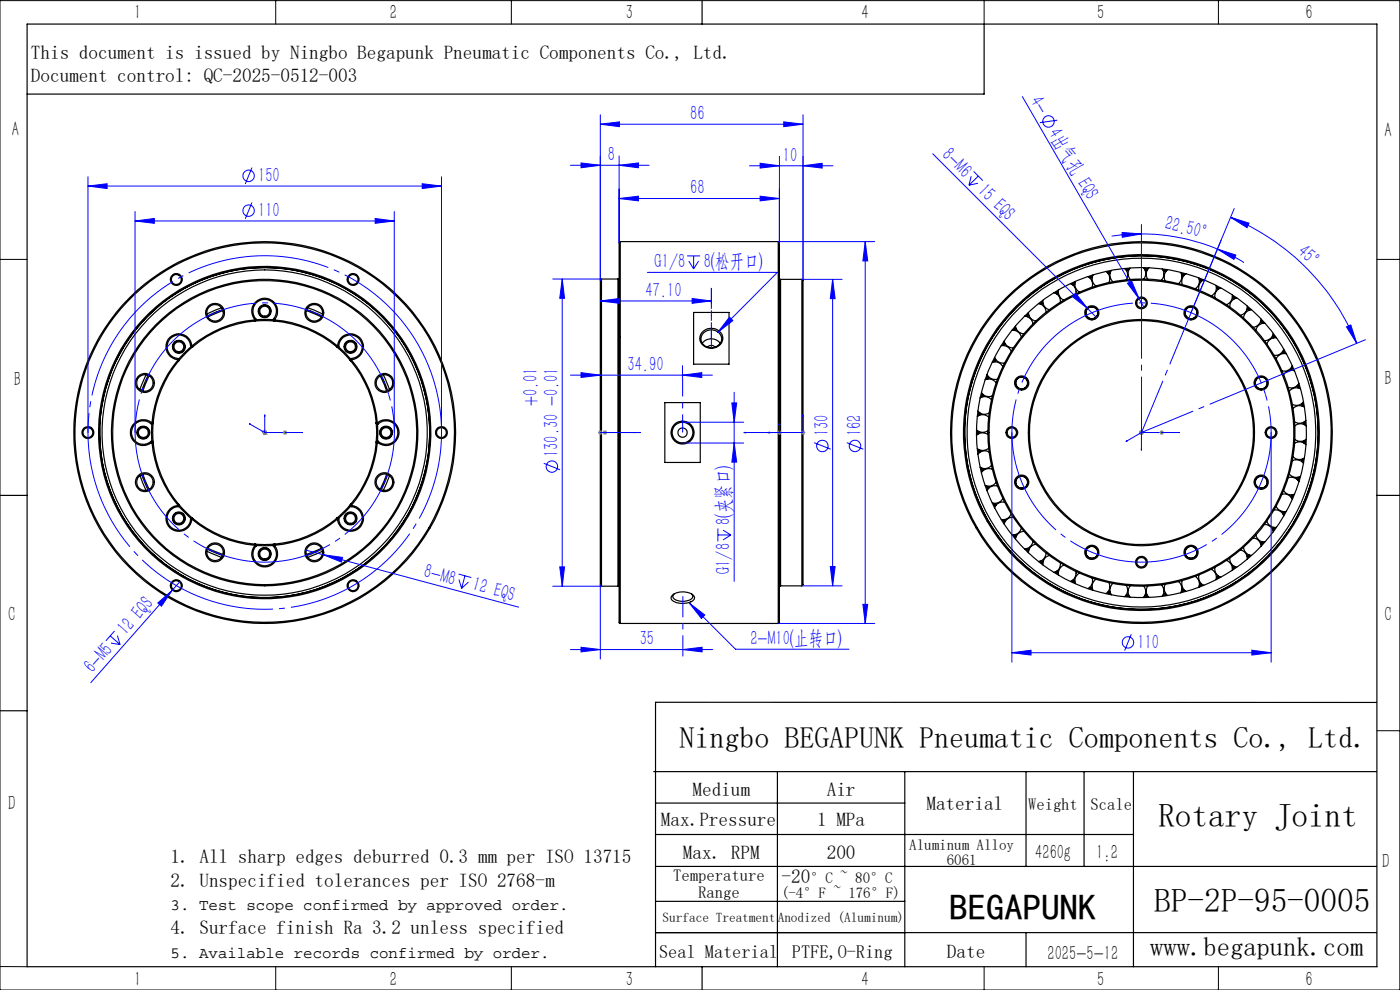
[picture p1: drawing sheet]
<svg xmlns="http://www.w3.org/2000/svg" width="297mm" height="210mm" viewBox="0 0 297 210" stroke-linecap="round" stroke-linejoin="round" font-family="sans-serif">
<g fill="none" stroke="#000" stroke-width=".25">
<path d="M5.8 5.1h286.3v200h-286.3zM148.9 .1v5M208.8 5.1v14.9h-203M127.6 59.2l-.2 .1v64.9l.2 .1M127.6 59.2v65.1M127.6 59.2h3.5M131.1 59.2l.2 .2M131.1 59.2v65.1M131.6 51.3l-.3 .2v80.6l.3 .1M131.6 51.3v80.9M131.6 51.3h33.5M165.1 51.3l.2 .2v80.6l-.2 .1"/>
<path d="M165.1 51.3v80.9M165.6 59.3l-.3 .2M165.6 59.3v65M165.6 59.3h4.5M170.1 59.3l.3 .2v64.6l-.3 .2M170.1 59.3v65M228.1 60l-.7 .3M228.1 59.7a1.81 1.81 0 0 0 .9 2.2M230.8 58.7a1.83 1.83 0 0 1 .9 2.2M231.7 58.9l-.4 .1M231.8 58.6l-.8 .2M231.9 58.3a1.79 1.79 0 0 0 .6 2.3"/>
<path d="M234.6 57.6a1.89 1.89 0 0 1 .7 2.3M235.5 57.9l-.4 .1M235.6 57.6l-.7 .2M235.8 57.4a1.86 1.86 0 0 0 .3 2.4M238.6 56.9a1.89 1.89 0 0 1 .3 2.4M239.4 57.4h-.4M239.5 57.1l-.7 .1M239.7 56.9a1.96 1.96 0 0 0 .1 2.4M242.6 56.8a1.85 1.85 0 0 1 0 2.4M242.7 57h.8M242.9 57.3h.5M243.7 56.8a1.92 1.92 0 0 0-.2 2.4"/>
<path d="M246.6 57a1.92 1.92 0 0 1-.2 2.5M246.7 57.3l.8 .1M246.8 57.6h.5M247.7 57.2a1.9 1.9 0 0 0-.5 2.4M250.5 57.8a1.83 1.83 0 0 1-.5 2.3M250.6 58.1l.8 .1M250.7 58.3l.4 .1M251.6 58.1a1.88 1.88 0 0 0-.8 2.3M254.3 58.9a2 2 0 0 1-.7 2.4M254.4 59.3l.7 .2M254.5 59.5l.4 .2M255.4 59.4a1.87 1.87 0 0 0-1 2.2"/>
<path d="M31 79.5l-1.3 3.1M31.4 79.6l-1.3 3.3M31.6 79.7l-1.3 3.2M37.7 76.3h.1M37.8 76.3a23.8 23.8 0 0 0-5.6 13.4M37.8 76.3l.1 .2M37.9 76.1l.1 .1v.3M37.9 76.1l-.2 .2M37.9 76.5a24.4 24.4 0 0 0-5.4 13.1M38 76.5h-.1M40.4 73.5l.2 .2 .3-.1M40.4 73.5a2.5 2.5 0 0 0-2.5-2.4 2.5 2.5 0 0 0-2.5 2.4 2.5 2.5 0 0 0 2.5 2.6"/>
<path d="M40.5 73.6l-2.5 2.5M40.7 73.3v.1M40.7 73.3a2.76 2.76 0 0 0-2.9-2.5 2.76 2.76 0 0 0-2.6 2.7 2.76 2.76 0 0 0 2.5 2.8M40.7 73.3l-.3 .2M40.7 73.4l.3 .1M40.9 73.6l-2.9 2.9M41 73.5l-.1 .1M47 65.3l-3.1 1.3M47.2 65.7l-3.2 1.3M47.3 65.9l-3.2 1.3M54 68.1a23.4 23.4 0 0 0-13 5.4M54 67.8l.1 .1"/>
<path d="M54 67.8a2.76 2.76 0 0 1 .3-3.8 2.76 2.76 0 0 1 3.7 0 2.76 2.76 0 0 1 .3 3.8M54 68.1h.1M54.1 67.9a24 24 0 0 0-13.4 5.5M54.1 67.9l-.1 .2M54.1 68.1h4.1M54.3 67.7l-.2 .4M54.3 67.7a2.51 2.51 0 0 1 .1-3.5 2.51 2.51 0 0 1 3.5 0 2.51 2.51 0 0 1 .1 3.5M54.3 67.7l-.3 .1M54.4 67.8h3.6M58 67.7v.2l.2 .2M58 67.7l.3 .1M58.2 68.1h.1"/>
<path d="M58.2 67.9l.1 .2M58.2 67.9a24 24 0 0 1 13.4 5.5M58.3 67.8l-.1 .1M58.3 68.1a23.7 23.7 0 0 1 13.1 5.4M65 65.9l3.2 1.3M65.1 65.7l3.2 1.3M65.3 65.3l3.1 1.3M71.4 73.5v.1M71.4 73.6l2.9 2.9M71.6 73.4l-.2 .1M71.6 73.3v.1M71.6 73.3a2.76 2.76 0 0 1 2.8-2.5 2.76 2.76 0 0 1 2.7 2.7 2.76 2.76 0 0 1-2.5 2.8"/>
<path d="M71.6 73.3l.3 .2M71.8 73.6l2.5 2.5M71.9 73.5l-.2 .2-.3-.1M71.9 73.5a2.5 2.5 0 0 1 2.5-2.4 2.5 2.5 0 0 1 2.5 2.4 2.5 2.5 0 0 1-2.5 2.6M74.3 76.5h.1M74.4 76.5a23.7 23.7 0 0 1 5.4 13.1M74.4 76.1l-.1 .1v.3M74.4 76.1l.2 .2M74.5 76.3l-.1 .2M74.5 76.3a24 24 0 0 1 5.5 13.4M74.6 76.3h-.1M80.7 79.7l1.3 3.2"/>
<path d="M80.9 79.6l1.3 3.3M81.3 79.5l1.3 3.1M147.1 66.3h7.6v10.9h-7.6zM148.9 70.6a2.5 2.5 0 0 1 2.7-.9 2.5 2.5 0 0 1 1.8 2.2 2.5 2.5 0 0 1-2.5 2 2.5 2.5 0 0 1-2.5-2l.2-.9zM149 72.8a2.36 2.36 0 0 1 3.8 0M149.2 73.1a2.26 2.26 0 0 0 2.4 .6 2.26 2.26 0 0 0 1.5-1.9 2.25 2.25 0 0 0-2.2-1.8 2.25 2.25 0 0 0-2.2 1.8l.2 .8 .3 .5M150.1 73.6a1.11 1.11 0 0 1 1.6 0M209.4 79.5a1.9 1.9 0 0 0 2.2 .9M209.5 79.7l-.2 .7M209.7 79.9l-.1 .5M210.5 76.8a1.8 1.8 0 0 1 2.2 1M211 75.8a1.89 1.89 0 0 0 2.1 1.2"/>
<path d="M211.1 76.1l-.3 .7M211.3 76.3l-.2 .5M212.4 73.3a1.91 1.91 0 0 1 2.1 1.2M213 72.3a1.91 1.91 0 0 0 2 1.5M213.1 72.7l-.4 .6M213.3 72.9l-.3 .4M214.7 70.1a1.9 1.9 0 0 1 2 1.4M215.4 69.2a1.89 1.89 0 0 0 1.8 1.6M215.5 69.5l-.5 .6M215.6 69.7l-.3 .4M217.3 67.1a1.89 1.89 0 0 1 1.8 1.6M218.2 66.3a1.9 1.9 0 0 0 1.5 1.8"/>
<path d="M218.2 66.6l-.5 .5M218.3 66.8l-.4 .4M220.3 64.4a1.9 1.9 0 0 1 1.6 1.8M221.2 63.7a1.86 1.86 0 0 0 1.4 2M221.2 64l-.6 .5M221.3 64.3l-.4 .3M223.6 62.1a1.91 1.91 0 0 1 1.4 2M224.5 62.1l-.4 .2M224.5 61.8l-.6 .4M224.6 61.5a1.86 1.86 0 0 0 1.1 2.1M227.1 60.2a1.92 1.92 0 0 1 1.1 2.1M228 60.3l-.4 .2"/>
<path d="M258 60.5a1.92 1.92 0 0 1-1 2.3M258 60.8l.7 .4M258.1 61.1l.3 .2M259 61.1a1.79 1.79 0 0 0-1.3 2M261.4 62.5v.4M261.4 62.9a1.88 1.88 0 0 1-1.2 1.7M261.4 63.1l.4 .3M261.4 62.9l.7 .4M262.4 63.2a1.84 1.84 0 0 0-1.5 1.9M264.5 65.5l.4 .4M264.6 64.9a1.86 1.86 0 0 1-1.4 2M264.6 65.3l.6 .4"/>
<path d="M265.5 65.7a1.89 1.89 0 0 0-1.7 1.7M267.4 68.3l.3 .3M267.5 68l.5 .5M267.5 67.7a1.89 1.89 0 0 1-1.6 1.7M268.3 68.5a1.91 1.91 0 0 0-1.9 1.6M269.9 71.3l.3 .4M270.1 71l.4 .6M270.1 70.7a1.85 1.85 0 0 1-1.8 1.6M270.8 71.6a1.88 1.88 0 0 0-2.1 1.3M272.1 74.6l.2 .4M272.2 74.4l.4 .6M272.3 74a1.86 1.86 0 0 1-2 1.4"/>
<path d="M272.9 75.1a1.89 1.89 0 0 0-2.2 1M273.8 78.1l.2 .5M274 77.9l.3 .7M274.1 77.6a1.88 1.88 0 0 1-2.1 1.1M274.6 78.7a1.92 1.92 0 0 0-2.3 .8M32.1 89.9a2.5 2.5 0 0 0-3.5 .1 2.5 2.5 0 0 0 0 3.5 2.5 2.5 0 0 0 3.5 .1M32.1 89.9h.1M32.1 93.6l.4 .1v.1M32.1 93.6v.3M32.1 93.6h.1M32.1 89.6l.1 .1M32.1 89.6a2.75 2.75 0 0 0-3.7 .3 2.75 2.75 0 0 0 0 3.7 2.75 2.75 0 0 0 3.7 .3"/>
<path d="M32.1 89.6v.3M32.2 89.9v3.6M32.2 93.8a23.7 23.7 0 0 0 5.6 13.4M32.2 93.8l.3 .1M32.2 93.8l-.1 .1M32.5 93.9a24.1 24.1 0 0 0 5.4 13.1M32.5 89.6l-.3 .1M32.5 89.7l-.2 .2h-.2M32.5 89.7v4.1M32.5 89.6v.1M32.5 93.8v.1M79.8 93.9a23.4 23.4 0 0 1-5.4 13.1"/>
<path d="M79.8 89.6l.2 .1M79.8 89.7l.2 .2h.2M79.8 89.7v4.1M79.8 89.6v.1M79.8 93.8v.1M80 93.8l-.2 .1M80 93.8a24 24 0 0 1-5.5 13.4M80 93.8l.2 .1M80.1 89.9v3.6M80.2 89.6l-.2 .1M80.2 89.6a2.76 2.76 0 0 1 3.7 .3 2.76 2.76 0 0 1 0 3.8 2.76 2.76 0 0 1-3.7 .2M80.2 89.6v.3"/>
<path d="M80.2 93.6l-.4 .2M80.2 89.9a2.5 2.5 0 0 1 3.5 .1 2.5 2.5 0 0 1 0 3.5 2.5 2.5 0 0 1-3.5 .1M80.2 93.6v.3M141 85.4h7.6v12.7h-7.6zM207.2 91.2a1.85 1.85 0 0 0 2.4 .1M207.3 88.3a1.91 1.91 0 0 1 2.4 .2M207.4 91.4v.7M207.4 87.2a1.83 1.83 0 0 0 2.4 .4M207.6 95.3l.1 .8M207.6 91.5v.5M207.7 87.4l-.1 .8M207.9 95.5v.4"/>
<path d="M207.9 87.6v.4M207.9 84.4a1.84 1.84 0 0 1 2.4 .4M208.2 83.3a1.79 1.79 0 0 0 2.3 .7M208.2 99.3l.2 .7M208.4 83.5l-.2 .8M208.5 99.3l.1 .5M208.6 83.7l-.1 .5M209 80.5a1.89 1.89 0 0 1 2.3 .7M209.6 92.2a1.91 1.91 0 0 0-2.4 .1M209.7 95.1a1.85 1.85 0 0 1-2.4 .1M209.8 95.9a1.83 1.83 0 0 0-2.4 .4M210.3 98.7a1.87 1.87 0 0 1-2.4 .4"/>
<path d="M210.5 99.5a1.85 1.85 0 0 0-2.3 .8M274.2 97.7a1.87 1.87 0 0 1 2.3 .6M274.3 96.9a1.85 1.85 0 0 0 2.4 .2M274.6 94a1.83 1.83 0 0 1 2.4 .3M274.7 93.2a1.91 1.91 0 0 0 2.4 0M274.7 90.3a1.8 1.8 0 0 1 2.4 0M275.2 81.8l.1 .5M275.4 81.6l.2 .7M275.6 81.3a1.89 1.89 0 0 1-2.3 .9M275.9 82.5a1.86 1.86 0 0 0-2.4 .5M276.1 85.6l.1 .5M276.2 97.4l-.1 .5"/>
<path d="M276.3 85.5l.1 .7M276.4 97.3l-.1 .8M276.5 85.2a1.84 1.84 0 0 1-2.3 .6M276.6 89.6v.4M276.6 93.5v.5M276.7 86.4a1.8 1.8 0 0 0-2.4 .2M276.8 89.4l.1 .8M276.9 93.4l-.1 .7M277 89.2a1.89 1.89 0 0 1-2.4 .3M0 105.1h5.8M29.7 100.9l1.3 3.1M30.1 100.7l1.3 3.2"/>
<path d="M30.3 100.6l1.3 3.2M37.7 107.2a2.76 2.76 0 0 0-2.5 2.9 2.76 2.76 0 0 0 2.6 2.6 2.76 2.76 0 0 0 2.9-2.5M37.7 107.2l.2 .2M37.8 107.2h-.1M37.9 107.4a2.51 2.51 0 0 0-2.5 2.6 2.51 2.51 0 0 0 2.5 2.5 2.51 2.51 0 0 0 2.5-2.4M37.9 107l-.1 .2M37.9 107l.1 .1M38 107.4l2.5 2.6M38 107.1v.2l-.1 .1M38 107.1l2.9 2.8M40.4 110.1l.3 .1M40.7 110.1a23.7 23.7 0 0 0 13.4 5.6"/>
<path d="M40.7 110.1v.1M40.9 109.9h-.3l-.2 .2M40.9 109.9l.1 .1M41 110l-.3 .1M41 110a24.1 24.1 0 0 0 13 5.4M43.9 116.9l3.1 1.3M44 116.5l3.2 1.4M44.1 116.3l3.2 1.3M54 115.4l.1 .3M54 115.8a2.75 2.75 0 0 0 .3 3.7 2.75 2.75 0 0 0 3.7 0 2.75 2.75 0 0 0 .3-3.7M54 115.8h.3M54 115.4h.1"/>
<path d="M54.1 115.7l-.1 .1M54.1 115.4l.2 .4M54.1 115.4h4.1M54.3 115.8a2.5 2.5 0 0 0 .1 3.5 2.5 2.5 0 0 0 3.5 0 2.5 2.5 0 0 0 .1-3.5M54.3 115.8h.1M54.4 115.7h3.6M58 115.8h.1M58.2 115.4l-.2 .2v.2M58.2 115.4h.1M58.2 115.7l.1 .1M58.3 115.8h-.3M58.3 115.4l-.1 .3"/>
<path d="M68.2 116.3l-3.2 1.3M68.3 116.5l-3.2 1.4M68.4 116.9l-3.1 1.3M71.4 110a24.4 24.4 0 0 1-13.1 5.4M71.4 110l.2 .1M71.4 109.9h.3l.2 .2M71.4 109.9v.1M71.6 110.1a23.8 23.8 0 0 1-13.4 5.6M71.6 110.1v.1M71.9 110.1l-.3 .1M74.3 107.1v.2l.1 .1M74.3 107.4l-2.5 2.6"/>
<path d="M74.3 107.1l-2.9 2.8M74.4 107l.1 .2M74.4 107l-.1 .1M74.4 107.4a2.51 2.51 0 0 1 2.5 2.6 2.51 2.51 0 0 1-2.5 2.5 2.51 2.51 0 0 1-2.5-2.4M74.5 107.2h.1M74.6 107.2a2.76 2.76 0 0 1 2.5 2.9 2.76 2.76 0 0 1-2.7 2.6 2.76 2.76 0 0 1-2.8-2.5M74.6 107.2l-.2 .2M82 100.6l-1.3 3.2M82.2 100.7l-1.3 3.2M82.6 100.9l-1.3 3.1M209.3 103.1l.2 .7M209.6 103.1l.1 .5"/>
<path d="M210.8 106.7l.3 .7M211.1 106.8l.2 .4M211.3 102.3a1.79 1.79 0 0 1-2.3 .7M211.6 103.1a1.9 1.9 0 0 0-2.2 1M212.7 105.8a1.84 1.84 0 0 1-2.2 .9M212.7 110.2l.4 .7M213 110.2l.3 .4M213.1 106.5a1.8 1.8 0 0 0-2.1 1.2M214.5 109a1.88 1.88 0 0 1-2.1 1.2M215 109.7a1.93 1.93 0 0 0-2 1.5M215 113.5l.5 .5M215.3 113.4l.3 .4"/>
<path d="M216.7 112a1.88 1.88 0 0 1-2 1.5M217.2 112.7a1.89 1.89 0 0 0-1.8 1.7M217.7 116.4l.5 .5M217.9 116.3l.4 .4M219.1 114.8a1.91 1.91 0 0 1-1.8 1.6M219.7 115.4a1.83 1.83 0 0 0-1.5 1.9M220.6 119.1l.6 .4M220.9 118.9l.4 .3M221.9 117.3a1.9 1.9 0 0 1-1.6 1.8M222.6 117.8a1.86 1.86 0 0 0-1.4 2M225 119.4a1.84 1.84 0 0 1-1.4 2M225.7 119.9a1.92 1.92 0 0 0-1.1 2.1"/>
<path d="M260.2 118.9a1.96 1.96 0 0 1 1.2 1.8M260.9 118.4a1.91 1.91 0 0 0 1.5 1.9M263.2 116.7a1.86 1.86 0 0 1 1.4 1.9M263.8 116.1a1.89 1.89 0 0 0 1.7 1.7M264.9 117.7l-.4 .3M265.2 117.8l-.6 .5M265.9 114.1a1.89 1.89 0 0 1 1.6 1.7M266.4 113.5a1.91 1.91 0 0 0 1.9 1.5M267.7 114.9l-.3 .4M268 115l-.5 .5M268.3 111.3a1.85 1.85 0 0 1 1.8 1.5M268.7 110.6a1.88 1.88 0 0 0 2.1 1.3"/>
<path d="M270.2 111.9l-.3 .3M270.3 108.2a1.88 1.88 0 0 1 2 1.3M270.5 111.9l-.4 .6M270.7 107.4a1.89 1.89 0 0 0 2.2 1.1M272 104.8a1.79 1.79 0 0 1 2.1 1.1M272.3 104.1a1.85 1.85 0 0 0 2.3 .7M272.3 108.5l-.2 .4M272.6 108.5l-.4 .7M273.3 101.3a1.93 1.93 0 0 1 2.3 .9M273.5 100.5a1.86 1.86 0 0 0 2.4 .6M274 105l-.2 .4M274.3 104.9l-.3 .7"/>
<path d="M275.3 101.2l-.1 .5M275.6 101.2l-.2 .7M292.1 105.1h4.9M127.6 124.3h3.5M131.3 124.1l-.2 .2M131.6 132.2h33.5M142.5 126.4a3.6 3.6 0 0 1 4.6-.1 .83 .83 0 0 1-.5 1.4 4.1 4.1 0 0 1-4.1-.5l-.2-.4zM143 126l-.1 .1a.83 .83 0 0 0 0 .9 .83 .83 0 0 0 .8 .4 3.3 3.3 0 0 0 3.2-.6v-.5l-.1-.3M165.3 124l.3 .3M165.6 124.3h4.5M223.9 121.3l.6 .4M224.1 121.2l.4 .2"/>
<path d="M227.4 123.2l.7 .3M227.6 123l.4 .3M228.2 121.2v.2a1.87 1.87 0 0 1-1.1 2M229 121.6a1.81 1.81 0 0 0-.9 2.2M231 124.7l.8 .2M231.3 124.5l.4 .2M231.7 122.6a1.83 1.83 0 0 1-.9 2.3M232.5 122.9a1.85 1.85 0 0 0-.6 2.3M234.9 125.8l.7 .1M235.1 125.5l.4 .1M235.3 123.6a1.83 1.83 0 0 1-.7 2.3M236.1 123.8a1.86 1.86 0 0 0-.3 2.4"/>
<path d="M238.8 126.4h.7M238.9 124.2a1.88 1.88 0 0 1-.3 2.4M239 126.1h.4M239.8 124.2a1.96 1.96 0 0 0-.1 2.5M242.6 124.3a1.8 1.8 0 0 1 0 2.4M242.7 126.5h.8M242.9 126.3h.5M243.5 124.3a1.86 1.86 0 0 0 .2 2.4M246.4 124.1a1.92 1.92 0 0 1 .2 2.4M247.2 124a1.93 1.93 0 0 0 .5 2.3M247.3 125.9h-.5M247.5 126.1l-.8 .1"/>
<path d="M250 123.4a1.87 1.87 0 0 1 .5 2.4M250.8 123.1a1.95 1.95 0 0 0 .8 2.4M251.1 125.1l-.4 .1M251.4 125.3l-.8 .2M253.6 122.3a1.97 1.97 0 0 1 .7 2.3M254.4 121.9a1.89 1.89 0 0 0 1 2.3M254.9 123.8l-.4 .2M255.1 124l-.7 .3M257 120.8a1.82 1.82 0 0 1 1 2.2M257.7 120.4a1.8 1.8 0 0 0 1.3 2M258.4 122.2l-.3 .2M258.7 122.3l-.7 .4"/>
<path d="M261.4 120.7v.3M261.8 120.1l-.4 .3M262.1 120.2l-.7 .4M0 150.8h5.8M292 149h-152.9v56.1M138.7 163.7h153.3M139.1 170.3h52.8M139.1 177h101.4M164.9 163.7v41.4M191.9 163.7v41.4M217.7 163.7v20.1M230 163.7v20.1"/>
<path d="M240.5 163.7v41.4M139.1 191.2h52.8M139.1 197.8h152.9M139.1 183.8h152.9M217.7 197.8v7.3M148.9 205.1v4.9"/>
<circle cx="37.4" cy="59.3" r="1.27"/>
<circle cx="37.4" cy="59.3" r="1.04"/>
<circle cx="74.9" cy="59.3" r="1.27"/>
<circle cx="74.9" cy="59.3" r="1.04"/>
<circle cx="37.9" cy="73.6" r="1.26"/>
<circle cx="38" cy="73.6" r="1.05"/>
<circle cx="38" cy="73.6" r="1.37"/>
<circle cx="45.6" cy="66.4" r="2.01"/>
<circle cx="45.6" cy="66.3" r="1.75"/>
<circle cx="56.2" cy="66" r="1.05"/>
<circle cx="56.2" cy="66" r="1.37"/>
<circle cx="56.2" cy="66" r="1.25"/>
<circle cx="66.7" cy="66.4" r="2.01"/>
<circle cx="66.7" cy="66.3" r="1.76"/>
<circle cx="74.4" cy="73.6" r="1.05"/>
<circle cx="74.4" cy="73.6" r="1.37"/>
<circle cx="74.4" cy="73.5" r="1.27"/>
<circle cx="231.6" cy="66.4" r="1.26"/>
<circle cx="231.6" cy="66.4" r="1.51"/>
<circle cx="231.6" cy="66.4" r="1.3"/>
<circle cx="242.2" cy="64.3" r=".99"/>
<circle cx="242.2" cy="64.3" r="1.24"/>
<circle cx="252.7" cy="66.4" r="1.3"/>
<circle cx="252.7" cy="66.3" r="1.52"/>
<circle cx="252.7" cy="66.4" r="1.26"/>
<circle cx="18.6" cy="91.8" r="1.05"/>
<circle cx="18.7" cy="91.7" r="1.27"/>
<circle cx="30.4" cy="91.8" r="1.05"/>
<circle cx="30.4" cy="91.8" r="1.37"/>
<circle cx="30.4" cy="91.8" r="1.27"/>
<circle cx="30.7" cy="81.2" r="2.01"/>
<circle cx="30.7" cy="81.2" r="1.75"/>
<circle cx="56.1" cy="91.8" r="32.5"/>
<circle cx="56.1" cy="91.8" r="35"/>
<circle cx="56.1" cy="91.8" r="40.5"/>
<circle cx="56.1" cy="91.7" r="34.5"/>
<circle cx="56.2" cy="91.8" r="32.3"/>
<circle cx="56.2" cy="91.8" r="35.2"/>
<circle cx="56.2" cy="91.8" r="40.2"/>
<circle cx="81.5" cy="81.2" r="1.75"/>
<circle cx="81.6" cy="81.3" r="2.01"/>
<circle cx="81.9" cy="91.8" r="1.05"/>
<circle cx="81.9" cy="91.8" r="1.37"/>
<circle cx="81.9" cy="91.8" r="1.27"/>
<circle cx="93.7" cy="91.8" r="1.05"/>
<circle cx="93.7" cy="91.7" r="1.27"/>
<circle cx="144.8" cy="91.8" r="2.21"/>
<circle cx="144.8" cy="91.8" r="1"/>
<circle cx="144.8" cy="91.8" r="2.45"/>
<circle cx="214.6" cy="91.8" r="1.24"/>
<circle cx="214.6" cy="91.8" r="1"/>
<circle cx="216.7" cy="81.2" r="1.51"/>
<circle cx="216.7" cy="81.2" r="1.3"/>
<circle cx="216.7" cy="81.2" r="1.25"/>
<circle cx="242.1" cy="91.8" r="40.2"/>
<circle cx="242.1" cy="91.8" r="37.5"/>
<circle cx="242.1" cy="91.8" r="37"/>
<circle cx="242.1" cy="91.7" r="35"/>
<circle cx="242.1" cy="91.7" r="40.5"/>
<circle cx="242.2" cy="91.8" r="37.8"/>
<circle cx="242.2" cy="91.8" r="32.3"/>
<circle cx="242.2" cy="91.8" r="23.8"/>
<circle cx="242.2" cy="91.8" r="32.6"/>
<circle cx="242.2" cy="91.8" r="24"/>
<circle cx="267.5" cy="81.2" r="1.3"/>
<circle cx="267.6" cy="81.2" r="1.52"/>
<circle cx="267.6" cy="81.2" r="1.24"/>
<circle cx="269.6" cy="91.8" r="1.24"/>
<circle cx="269.6" cy="91.8" r="1"/>
<circle cx="30.7" cy="102.3" r="2.02"/>
<circle cx="30.7" cy="102.3" r="1.75"/>
<circle cx="37.9" cy="110" r="1.24"/>
<circle cx="37.9" cy="110" r="1.05"/>
<circle cx="38" cy="110" r="1.37"/>
<circle cx="45.6" cy="117.2" r="2.01"/>
<circle cx="45.6" cy="117.2" r="1.74"/>
<circle cx="56.2" cy="117.5" r="1.05"/>
<circle cx="56.2" cy="117.5" r="1.37"/>
<circle cx="56.2" cy="117.5" r="1.27"/>
<circle cx="66.7" cy="117.2" r="2.01"/>
<circle cx="66.7" cy="117.2" r="1.75"/>
<circle cx="74.4" cy="110" r="1.05"/>
<circle cx="74.4" cy="110" r="1.37"/>
<circle cx="74.4" cy="110" r="1.25"/>
<circle cx="81.5" cy="102.3" r="1.75"/>
<circle cx="81.6" cy="102.3" r="2.02"/>
<circle cx="216.7" cy="102.3" r="1.51"/>
<circle cx="216.7" cy="102.3" r="1.3"/>
<circle cx="216.7" cy="102.3" r="1.25"/>
<circle cx="231.6" cy="117.2" r="1.24"/>
<circle cx="231.6" cy="117.2" r="1.5"/>
<circle cx="231.6" cy="117.2" r="1.3"/>
<circle cx="242.2" cy="119.2" r=".99"/>
<circle cx="242.2" cy="119.3" r="1.25"/>
<circle cx="252.7" cy="117.2" r="1.3"/>
<circle cx="252.7" cy="117.2" r="1.51"/>
<circle cx="252.7" cy="117.2" r="1.24"/>
<circle cx="267.5" cy="102.3" r="1.3"/>
<circle cx="267.6" cy="102.3" r="1.52"/>
<circle cx="267.6" cy="102.3" r="1.24"/>
<circle cx="37.4" cy="124.2" r="1.27"/>
<circle cx="37.4" cy="124.2" r="1.04"/>
<circle cx="74.9" cy="124.2" r="1.27"/>
<circle cx="74.9" cy="124.2" r="1.04"/>
</g>
<g fill="none" stroke="#00f" stroke-width=".21">
<path d="M18.7 39.5l4-.5v1zM18.7 37.5v54.2M18.7 39.5h75M53.4 35.6l-1.4 3.4M89.6 39l4.1 .5-4.1 .5zM93.7 37.5v54.2M121 35.1h16.7M123.3 34.6l4.1 .5-4.1 .5zM127.4 26.3l4-.4v1zM127.4 24.3v35.1M127.4 26.3h43M131.3 35.1l4.1-.5v1z"/>
<path d="M131.3 33.1v18.4M159 35.2h17.7M161.3 34.6l4 .6-4 .5zM165.3 33.2v18.3M166.3 25.9l4.1 .4-4.1 .6zM170.4 35.2l4-.6v1.1zM170.4 24.3v35M197.9 32.6l32.8 32.8M206 37.4l-.4 1.9M206.6 36.4l1.9 1.9M207.5 38.9l-1.9 .4M207.5 37.4l-1.9 1.9"/>
<path d="M216.9 20.5l24.8 42.9M224.3 25.5l-3.7 .5M28.6 46.9l4.1-.6v1.1zM28.6 44.9v46.8M28.6 46.9h55M53.4 43l-1.4 3.4M79.6 46.3l4 .6-4 .5zM83.6 44.9v46.8M117.3 59.2h10.3M119.3 59.2l.5 4.1h-1.1zM119.3 59.2v65.1M131.3 42.1l4.1-.5v1z"/>
<path d="M131.3 42.1h34M137.3 57.8h27.6l-12.7 12.7M145.8 54.3h2.7M146.1 55.4l1 1.6M147.1 54.3v2.7M148.2 55.4l-1.1 1.6M161.3 41.6l4 .5-4 .5zM165.1 51.3h20.5M170.1 59.3h8.5M176.6 59.3l.6 4.1h-1.1zM176.6 59.3v65M183.6 51.3l.5 4h-1z"/>
<path d="M183.6 51.3v80.9M238.1 49.3l4 .3-4 .7zM242.1 49.6a42.1 42.1 0 0 1 16.2 3.2M242.1 49.6l-3.1 .1-3.2 .4M242.1 47.6v16.7M258.3 52.8l3.9 1.3-.4 .9zM258.3 52.8l2.9 1.3 2.7 1.6M261.1 46.1l3.9 1.2-.5 1zM261.1 46.1a49.5 49.5 0 0 1 26.7 26.7M261.8 44.2l-9.1 22.1M121 79.6h30.1M123.3 79l4.1 .6-4.1 .5z"/>
<path d="M127.4 63.8l4-.5v1zM127.4 63.8h23.5M144.8 79.6l4.1-.6v1.1zM144.8 77.6v2.6M146.8 63.3l4.1 .5-4.1 .5zM154.8 67.3l.7 .7-3.3 2.5zM227.5 62.9l.7-.7 2.5 3.2zM230.7 65.4l1.9 1.9M239.2 60.1l.9-.5 1.6 3.8zM241.7 63.4l.9 1.7M285.6 69.3l1-.4 1.2 3.9zM289.7 72.1l-22.2 9.1"/>
<path d="M52.9 89.9l.3 .2-.3-.2M52.9 89.9l3.3 1.8M56.1 91.7l.1 .1zM56.1 91.7h.1zM56.2 88v.4v-.4M56.2 91.7v.2zM56.2 91.7h.1M56.2 91.7h3.7M56.2 88v3.7M59.9 91.7h-.4h.4M60.4 91.7h.2zM60.5 91.7h.1"/>
<path d="M60.5 91.7h3.7M64.2 91.7h-.3h.3M115.4 98.3l3.4 1.4M127.2 91.7h.2zM127.4 91.7h.1M127.4 91.7h8.5M128.2 91.7h.2zM128.3 91.7h.1M134.9 91.7h-.4h.4M135.9 91.7h-.4h.4M144.8 89.6h13M144.8 94h13"/>
<path d="M155.3 85.5h1l-.5 4.1zM155.8 94l.5 4h-1zM155.8 83.2v40.1M157.8 91.7l.4 .1zM162.8 91.7h.4v.2zM165.3 89.9l.2 .2h-.3zM165.3 89.9v1.8M170.4 88v.4h-.1zM170.4 88v3.7h-12.6M172.7 93.9l3.5 1.4M179.6 93.9l3.5 1.4M214.7 91.7v48.8"/>
<path d="M238.9 93.7l.3-.3-.3 .3M242 91.7h.3zM242.1 91.8l.1-.1zM242.1 95.5v-.3v.3M242.1 91.7v.2zM242.1 91.7h.1M242.1 91.7h3.8M242.1 91.7l-3.2 2M242.1 91.7v3.8M245.9 91.7h-.4h.4M246.4 91.7h.2zM246.5 91.7h.1"/>
<path d="M246.5 91.7h3.7M250.2 91.7h-.4h.4M269.7 91.7v48.8M64.7 116.7l3.9 1M68.6 117.7l4.1 .5-.3 1zM68.6 117.7l41.4 11.1M152.3 112.1v2.8M152.3 113.5h2.7M153.4 112.5l1.6 1M155 113.5l-1.6 1M23.4 134.9l2.1 1.8M23.5 136.4l2 .3"/>
<path d="M24.3 133.8l-1.8 2.1M24.9 134.8l.6 1.9M33.5 127.9l3-2.7-2.2 3.4zM36.5 125.2l-17.2 19.6M38.2 123.3l-1.7 1.9M97.3 121.8l2.7 .7M97.4 122.9l.5 1.9M98.6 122.1l-.7 2.7M99.4 123.5l-1.5 1.3M117.3 124.3h10.3M118.7 120.3h1.1l-.5 4zM121 137.8h30.2"/>
<path d="M123.3 137.3l4.1 .5-4.1 .5zM127.4 124.1v15.7M144.9 137.8l4-.5v1zM146.3 127.9l3.2 2.5-.7 .8zM146.3 127.9l9.7 9.8h24.1M165.1 132.2h20.5M170.1 124.3h8.5M176.1 120.2h1.1l-.6 4.1zM183.1 128.2h1l-.5 4zM214.7 138.5l4-.6v1.1zM214.7 138.5h55M240 134.5l-1.4 3.5"/>
<path d="M265.6 137.9l4.1 .6-4.1 .5z"/>
<circle cx="52.7" cy="37.3" r="1.2"/>
<circle cx="222.4" cy="25.8" r="1.2"/>
<circle cx="52.7" cy="44.7" r="1.2"/>
<circle cx="117.1" cy="99" r="1.22"/>
<circle cx="174.5" cy="94.6" r="1.21"/>
<circle cx="181.4" cy="94.6" r="1.21"/>
<circle cx="239.3" cy="136.3" r="1.22"/>
</g>
<path d="M82.5 83.7a27.5 27.5 0 0 0-46.1-11.1 27.5 27.5 0 0 0 12.6 45.7 27.5 27.5 0 0 0 33.9-33.2l-.4-1.4M268.5 83.7a27.5 27.5 0 0 0-46.1-11.1 27.5 27.5 0 0 0 12.6 45.7 27.5 27.5 0 0 0 33.9-33.2l-.4-1.4" fill="none" stroke="#00f" stroke-width=".21" stroke-dasharray="30.5 1.3 1.3 1.3" stroke-dashoffset="-2.6" stroke-linecap="butt"/>
<path d="M92 80.8a37.5 37.5 0 0 0-62.8-15.1 37.5 37.5 0 0 0 17.3 62.3 37.5 37.5 0 0 0 46.1-45.3l-.6-1.9" fill="none" stroke="#00f" stroke-width=".21" stroke-dasharray="30.5 1.3 1.3 1.3" stroke-dashoffset=".3" stroke-linecap="butt"/>
<g fill="none" stroke="#808080" stroke-width=".21">
<path d="M55.6 91.7h1.1M55.8 91.4l.7 .7M56.2 91.3v1M56.5 91.4l-.7 .7M60 91.7h1M60.1 91.4l.7 .7M60.5 91.3v1M60.8 91.4l-.7 .7M126.9 91.7h1.9M127 91.4l.7 .7M127.4 91.3v1M127.7 91.4l-.7 .7"/>
<path d="M128 91.4l.7 .7M128.3 91.3v1M128.7 91.4l-.7 .7M164.9 91.7h.9M165 91.4l.7 .7M165.3 91.3v1M165.7 91.4l-.7 .7M169.9 91.7h1M170 91.4l.7 .7M170.4 91.3v1M170.7 91.4l-.7 .7M241.7 91.7h.9"/>
<path d="M241.8 91.4l.7 .7M242.1 91.3v1M242.5 91.4l-.7 .7M246 91.7h.9M246.1 91.4l.7 .7M246.5 91.3v1M246.8 91.4l-.7 .7"/>
</g>
<path d="M242.2 91.7l10.5-25.4M242.2 91.7v-27.5M242.2 91.7l25.4-10.5" fill="none" stroke="#00f" stroke-width=".21" stroke-dasharray="30.5 1.3 1.3 1.3" stroke-dashoffset="18.6" stroke-linecap="butt"/>
<path d="M150.9 71.8v-10.7" fill="none" stroke="#00f" stroke-width=".21" stroke-dasharray="30.5 1.3 1.3 1.3" stroke-dashoffset="27" stroke-linecap="butt"/>
<path d="M144.8 91.7v-11.5" fill="none" stroke="#00f" stroke-width=".21" stroke-dasharray="30.5 1.3 1.3 1.3" stroke-dashoffset="26.6" stroke-linecap="butt"/>
<path d="M150.9 73.7v-12.6" fill="none" stroke="#00f" stroke-width=".21" stroke-dasharray="30.5 1.3 1.3 1.3" stroke-dashoffset="26.1" stroke-linecap="butt"/>
<path d="M144.9 126.5v12.7" fill="none" stroke="#00f" stroke-width=".21" stroke-dasharray="30.5 1.3 1.3 1.3" stroke-dashoffset="26" stroke-linecap="butt"/>
<g fill="none" stroke="#000" stroke-width=".21">
<path d="M0 .1h297v209.9h-297zM58.5 .1v5M108.5 .1v5M208.8 .1v5M258.5 .1v5M0 55h5.8M292.1 55h4.9M292.1 155h4.9M0 205l5.8 .1M58.5 205.1v4.9M108.5 205.1v4.9M208.8 205.1v4.9"/>
<path d="M258.5 205.1v4.9"/>
</g>
<g fill="#00f">
<path d="M239.2 60.1l.9-.5 1.6 3.8z"/>
<path d="M227.5 62.9l.7-.7 2.5 3.2z"/>
<path d="M33.5 127.9l3-2.7-2.2 3.4z"/>
<path d="M68.6 117.7l4.1 .5-.3 1z"/>
<path d="M285.6 69.3l1-.4 1.2 3.9zM261.1 46.1l3.9 1.2-.5 1z"/>
<path d="M258.3 52.8l3.9 1.3-.4 .9zM238.1 49.3l4 .3-4 .7z"/>
<path d="M18.7 39.5l4-.5v1zM89.6 39l4.1 .5-4.1 .5zM28.6 46.9l4.1-.6v1.1zM79.6 46.3l4 .6-4 .5zM127.4 63.8l4-.5v1zM146.8 63.3l4.1 .5-4.1 .5zM123.3 79l4.1 .6-4.1 .5zM144.8 79.6l4.1-.6v1.1zM123.3 137.3l4.1 .5-4.1 .5zM144.9 137.8l4-.5v1zM214.7 138.5l4-.6v1.1zM265.6 137.9l4.1 .6-4.1 .5z"/>
<path d="M63.9 91.7h.3zM60.4 91.7h.2zM52.9 89.9l.3 .2zM56.1 91.7l.1 .1zM56.2 88v.4zM56.2 91.7v.2zM59.5 91.7h.4zM56.1 91.7h.1z"/>
<path d="M128.2 91.7h.2zM135.5 91.7h.4zM165.3 89.9l.2 .2h-.3zM157.8 91.7l.4 .1zM170.4 88v.4h-.1zM162.8 91.7h.4v.2zM127.2 91.7h.2zM134.5 91.7h.4zM249.8 91.7h.4zM246.4 91.7h.2zM238.9 93.7l.3-.3zM242.1 95.2v.3zM242.1 91.7v.2zM245.5 91.7h.4zM242 91.7h.3z"/>
<path d="M123.3 34.6l4.1 .5-4.1 .5zM131.3 35.1l4.1-.5v1zM161.3 34.6l4 .6-4 .5zM170.4 35.2l4-.6v1.1zM131.3 42.1l4.1-.5v1zM161.3 41.6l4 .5-4 .5zM154.8 67.3l-2.6 3.2 3.3-2.5zM146.3 127.9l2.5 3.3 .7-.8z"/>
<path d="M127.4 26.3l4-.4v1zM166.3 25.9l4.1 .4-4.1 .6z"/>
<path d="M119.3 59.2l.5 4.1h-1.1zM118.7 120.3h1.1l-.5 4zM183.6 51.3l.5 4h-1zM183.1 128.2h1l-.5 4zM155.3 85.5h1l-.5 4.1zM155.8 94l.5 4h-1z"/>
<path d="M176.6 59.3l.6 4.1h-1.1zM176.1 120.2h1.1l-.6 4.1z"/>
</g>
<text font-size="7.8" x="201.5" y="195.1">BEGAPUNK</text>
<g font-size="7.1">
<text x="245.7" y="175.4">Rotary Joint</text>
<text x="244.9" y="193.4">BP-2P-95-0005</text>
</g>
<text font-size="6.3" x="144.2" y="158.6">Ningbo BEGAPUNK Pneumatic Components Co., Ltd.</text>
<text font-size="5.6" x="244" y="202.8">www.begapunk.com</text>
<g font-size="4.4">
<text x="28.5" y="4.1">1</text>
<text x="82.7" y="4.1">2</text>
<text x="132.7" y="4.1">3</text>
<text x="182.7" y="4.1">4</text>
<text x="232.7" y="4.1">5</text>
<text x="277" y="4.1">6</text>
<text x="2.5" y="28.9">A</text>
<text x="293.7" y="29.1">A</text>
<text x="2.9" y="81.9">B</text>
<text x="293.7" y="81.6">B</text>
<text x="1.7" y="131.6">C</text>
<text x="293.7" y="131.6">C</text>
<text x="1.7" y="171.9">D</text>
<text x="219.6" y="182.1">4260g</text>
<text x="232.6" y="182.1">1:2</text>
<text x="293.2" y="184.1">D</text>
<text x="222.2" y="203.6">2025-5-12</text>
<text x="28.5" y="209.1">1</text>
<text x="82.7" y="209.1">2</text>
<text x="132.7" y="209.1">3</text>
<text x="182.7" y="209.1">4</text>
<text x="232.7" y="209.1">5</text>
<text x="277" y="209.1">6</text>
</g>
<g font-size="4.4" fill="#00f">
<text x="218.4" y="21.4" transform="rotate(60 218.4 21.4)">4-</text>
<text x="146.4" y="25.5">86</text>
<text x="222.3" y="28.1" transform="rotate(60 222.3 28.1)">4出气孔 EQS</text>
<text x="128.9" y="34.2">8</text>
<text x="166.1" y="34.3">10</text>
<text x="199.6" y="33.1" transform="rotate(45 199.6 33.1)">8-M6</text>
<text x="54.8" y="38.6">150</text>
<text x="146.4" y="41.2">68</text>
<text x="207.2" y="40.7" transform="rotate(45 207.2 40.7)">15 EQS</text>
<text x="54.8" y="46">110</text>
<text x="246.9" y="48.7" transform="rotate(13 246.9 48.7)">22.50°</text>
<text x="275.1" y="53.6" transform="rotate(44 275.1 53.6)">45°</text>
<text x="138.9" y="56.9">G1/8</text>
<text x="149.3" y="56.9">8(松开口)</text>
<text x="136.9" y="62.9">47.10</text>
<text x="133.1" y="78.7">34.90</text>
<text x="114" y="86.2" transform="rotate(-90 114 86.2)">+0.01</text>
<text x="175.8" y="92.6" transform="rotate(-90 175.8 92.6)">130</text>
<text x="182.7" y="92.6" transform="rotate(-90 182.7 92.6)">162</text>
<text x="118.4" y="97" transform="rotate(-90 118.4 97)">130.30 -0.01</text>
<text x="154.9" y="111.3" transform="rotate(-90 154.9 111.3)">8(夹紧口)</text>
<text x="89.7" y="122.4" transform="rotate(15 89.7 122.4)">8-M8</text>
<text x="100.1" y="125.2" transform="rotate(15 100.1 125.2)">12 EQS</text>
<text x="154.9" y="121.8" transform="rotate(-90 154.9 121.8)">G1/8</text>
<text x="26.8" y="135" transform="rotate(-49 26.8 135)">12 EQS</text>
<text x="135.7" y="136.9">35</text>
<text x="159.2" y="136.8">2-M10(止转口)</text>
<text x="241.3" y="137.6">110</text>
<text x="19.7" y="143.1" transform="rotate(-49 19.7 143.1)">6-M5</text>
</g>
<g font-size="4.1">
<text x="6.5" y="12.4">This document is issued by Ningbo Begapunk Pneumatic Components Co., Ltd.</text>
<text x="6.5" y="17.4">Document control: QC-2025-0512-003</text>
<text x="146.9" y="168.9">Medium</text>
<text x="175.4" y="168.9">Air</text>
<text x="196.5" y="171.9">Material</text>
<text x="140.2" y="175.2">Max.Pressure</text>
<text x="173.3" y="175.2">1 MPa</text>
<text x="36.2" y="183.1">1. All sharp edges deburred 0.3 mm per ISO 13715</text>
<text x="144.9" y="182.1">Max. RPM</text>
<text x="175.4" y="182.1">200</text>
<text x="36.2" y="188.1">2. Unspecified tolerances per ISO 2768-m</text>
<text x="165.8" y="187.2">-20</text>
<text x="36.2" y="198.1">4. Surface finish Ra 3.2 unless specified</text>
<text x="200.9" y="203.1">Date</text>
</g>
<g font-size="3.9">
<text x="139.8" y="203.1">Seal Material</text>
<text x="168" y="203.1">PTFE,O-Ring</text>
</g>
<g font-size="3.5">
<text x="218.1" y="171.9">Weight</text>
<text x="231.3" y="171.9">Scale</text>
<text x="142.8" y="187">Temperature</text>
<text x="148.1" y="190.5">Range</text>
</g>
<g font-size="3.4">
<text x="36.2" y="193.1">3. Test scope confirmed by approved order.</text>
<text x="36.2" y="203.1">5. Available records confirmed by order.</text>
</g>
<g font-size="3.2">
<text x="192.9" y="180.3">Aluminum Alloy</text>
<text x="200.8" y="183.5">6061</text>
<text x="165.7" y="190.5">(-4°F ~ 176°F)</text>
<text x="171.9" y="187.2">°C ~ 80°C</text>
</g>
<g font-size="2.8">
<text x="140.5" y="195.7">Surface Treatment</text>
<text x="165" y="195.7">Anodized (Aluminum)</text>
</g>
</svg>
